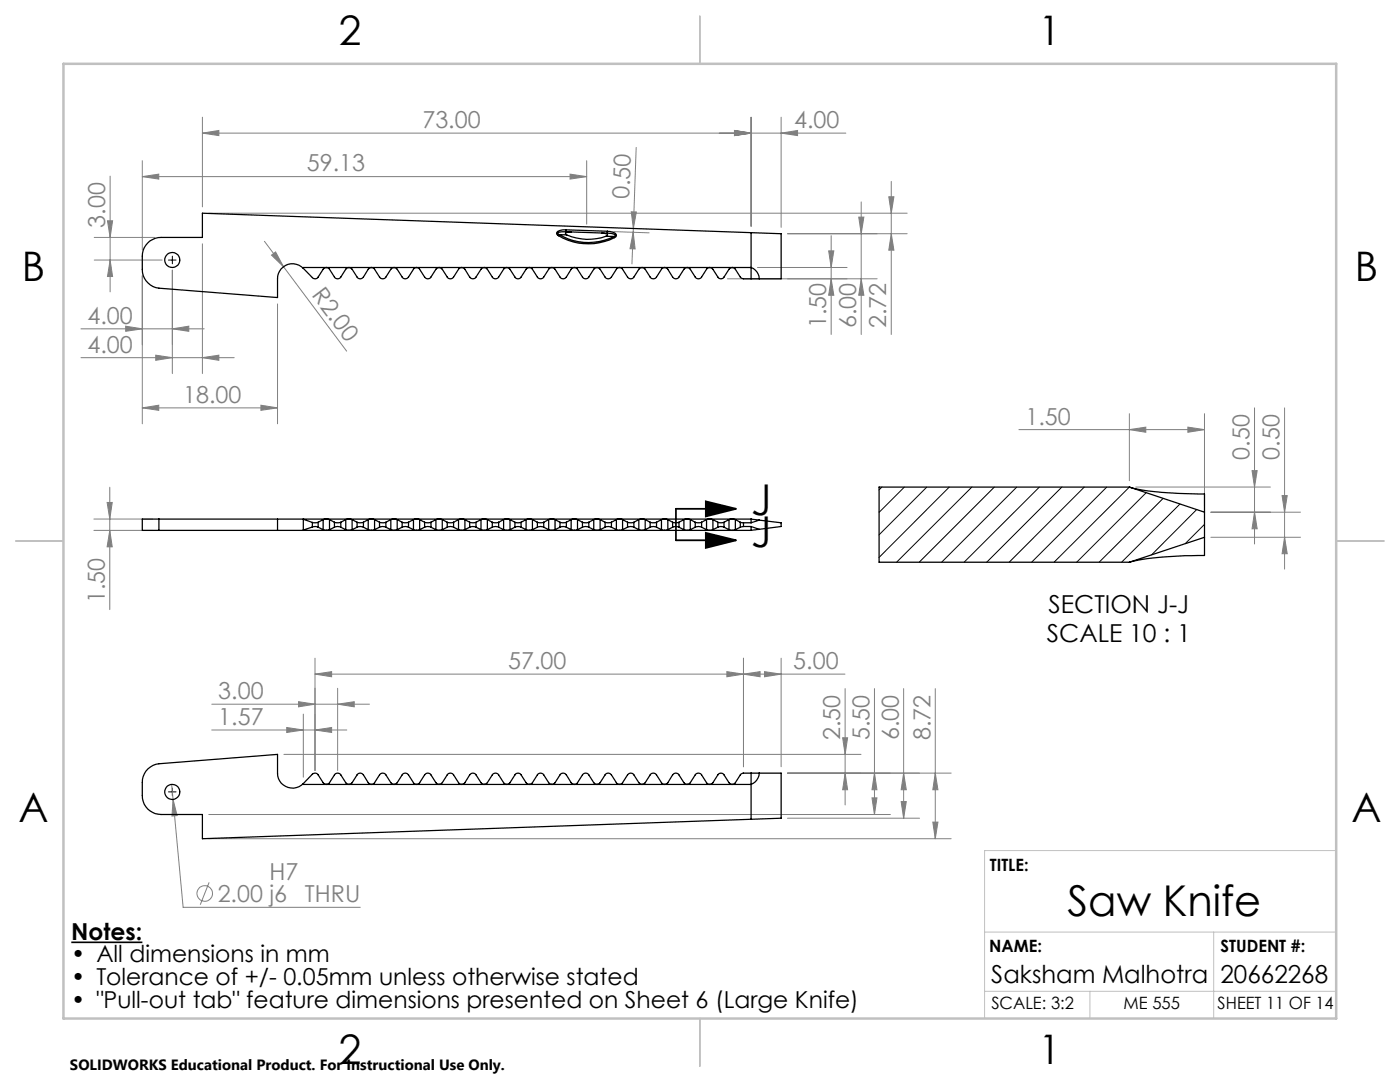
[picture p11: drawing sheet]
<svg xmlns="http://www.w3.org/2000/svg" width="279mm" height="216mm" viewBox="0 0 279 216" stroke-linecap="round" stroke-linejoin="round" font-family="sans-serif">
<g fill="none" stroke="#808080" stroke-width=".2">
<path d="M22 35.1v23.1M28.4 35.2l3.3-.5v1zM28.4 32.1v17.7M28.4 35.2h88.7M40.4 26.6l3.3-.6v1.1zM40.4 23.4v17.9M40.4 26.6h128.4M113.8 34.7l3.3 .5-3.3 .5zM117.1 32.1v12.6M127 29.4l-.6 16.2M146.6 26l3.3 .6-3.3 .5zM149.9 23.4v21.8"/>
<path d="M155.9 26.6l3.3-.6v1.1zM155.9 23.4v22M177.4 39.3h1l-.5 3.2zM177.9 36.2v30.5M18.8 51.9h13.5M18.8 47.4h12.1M21.4 44.1h1.1l-.5 3.3zM22 51.9l.5 3.3h-1.1zM28.4 55v29.6M34.4 53.9v20.6M40.4 48.6v25.9M41.7 42.5h139.3"/>
<path d="M52.8 48.2l16.4 21.9M54.2 50.9l.8-.6 1.6 2.9zM122.5 46.2l7 .3M126 42.3h1l-.6 3.3zM126.4 46.3l.4 3.4-1.1-.1zM126.4 46.3l-.3 6.4M126.4 45.6v.7M145.2 55.6h29.8M151.2 53.4h17.9M165.4 50.1h1l-.5 3.3zM165.9 47v19.7M165.9 55.6l.5 3.3h-1z"/>
<path d="M171.4 43.3h1l-.5 3.3zM171.9 40.3v26.4M171.9 55.6l.5 3.3h-1zM177.9 46.6l.5 3.3h-1zM181 46.6h-23.8M16.2 65.6h24.5M16.2 71.4h30.5M25.1 65.1l3.3 .5-3.3 .5zM31.1 70.9l3.3 .5-3.3 .5zM34.4 65.6l3.3-.5v1zM40.4 71.4l3.3-.5v1zM55.4 60.6v24"/>
<path d="M21.9 97.2v24.4M28.4 81.4l3.3-.5v1zM28.4 81.4h27M52.1 80.9l3.3 .5-3.3 .5zM203.3 85.7h37.1M225.4 85.7l3.3-.5v1.1zM225.4 82.5v13.4M226.7 97.2h26.8M237.1 85.2l3.3 .5-3.3 .6zM240.4 82.5v18.4M249.9 93.9h1l-.5 3.3zM250.4 81.4v27.1"/>
<path d="M255.9 98.9h1l-.5 3.3zM256.4 81.4v32.2M18.7 103.6h11.7M18.7 105.8h11.7M21.4 100.3h1l-.5 3.3zM21.9 105.8l.5 3.3h-1zM241.7 102.2h17.8M241.7 107.2h17.8M250.4 102.2l.5 3.3h-1zM256.4 107.2l.5 3.3h-1zM62.9 134.5l3.3-.5v1zM62.9 131.3v22.4"/>
<path d="M67.4 137.3v16.4M145.1 134l3.3 .5-3.3 .5zM148.4 134.5l3.3-.5v1zM148.4 131.3v21.7M152.6 134l3.3 .5-3.3 .5zM155.9 131.3v21.7M168.6 134.5h-105.7M168.7 137.4v23.2M174.5 137.4v25.1M180.3 137.4v25.9M186.7 137.4v30M34.3 156.5l2.2 24.5h35.4"/>
<path d="M34.5 159.5l.8 3.2-1 .1zM42.3 140.5h31.4M42.3 145.7h26.9M56.7 150.5h115.1M57.2 145.2l3.3 .5-3.3 .5zM59.6 140l3.3 .5-3.3 .5zM60.5 142.5v12.6M62.9 145.7l3.3-.5v1zM67.4 140.5l3.3-.5v1zM168.2 147.2h1l-.5 3.3zM168.7 154.3l.5 3.3h-1zM174 159.2h1l-.5 3.3z"/>
<path d="M174.5 154.3l.5 3.3h-1zM179.8 159.9h1.1l-.6 3.4zM180.3 154.3l.6 3.3h-1.1zM186.7 154.3l.5 3.3h-1zM189.8 154.3h-32.6M41.7 167.4h148.1M41.7 162.5h136M41.7 176.1l-1.7 4.4M157.2 163.3h26.3M186.2 164h1l-.5 3.4z"/>
<circle cx="40.9" cy="178.3" r="1.55"/>
</g>
<path d="M14.2 188h14.2" fill="none" stroke="#000" stroke-width=".33"/>
<path d="M134.9 101.5h12M134.9 107.8h12M140.9 100l6 1.5-6 1.5zM140.9 106.3l6 1.5-6 1.5z" fill="none" stroke="#000" stroke-width=".35"/>
<path d="M33.6 51.9h1.5M34.4 51.1v1.5M33.6 158h1.5M34.4 157.3v1.4" fill="none" stroke="#000" stroke-width=".2"/>
<path d="M134.9 101.5v6.3" fill="none" stroke="#000" stroke-width=".35" stroke-dasharray="6.3 1.3 1.3 1.3 1.3 1.3"/>
<path d="M266.7 169.7h-70.2v33.5M196.5 197.8h70.2M196.5 186h70.2M217.5 197.8v5.4M242.2 186v17.2" fill="none" stroke="#c0c0c0" stroke-width=".2"/>
<path d="M139.7 3.2v9.5M3.1 107.9h9.6M266.7 107.9h9.5M139.7 203.2v9.6" fill="none" stroke="#c0c0c0" stroke-width=".25"/>
<path d="M12.7 12.7h254v190.5h-254z" fill="none" stroke="#c0c0c0" stroke-width=".5"/>
<path d="M140.9 100l6 1.5-6 1.5zM140.9 106.3l6 1.5-6 1.5z" fill="#000"/>
<g fill="#808080">
<path d="M54.2 50.9l.8-.6 1.6 2.9z"/>
<path d="M113.8 34.7l3.3 .5-3.3 .5zM28.4 35.2l3.3-.5v1z"/>
<path d="M34.4 65.6l3.3-.5v1zM25.1 65.1l3.3 .5-3.3 .5zM62.9 145.7l3.3-.5v1zM57.2 145.2l3.3 .5-3.3 .5z"/>
<path d="M62.9 134.5l3.3-.5v1zM145.1 134l3.3 .5-3.3 .5zM34.5 159.5l-.2 3.3 1-.1zM225.4 85.7l3.3-.5v1.1zM237.1 85.2l3.3 .5-3.3 .6z"/>
<path d="M59.6 140l3.3 .5-3.3 .5zM67.4 140.5l3.3-.5v1z"/>
<path d="M40.4 26.6l3.3-.6v1.1zM146.6 26l3.3 .6-3.3 .5zM146.6 26l3.3 .6-3.3 .5zM155.9 26.6l3.3-.6v1.1z"/>
<path d="M52.1 80.9l3.3 .5-3.3 .5zM28.4 81.4l3.3-.5v1z"/>
<path d="M40.4 71.4l3.3-.5v1zM31.1 70.9l3.3 .5-3.3 .5z"/>
<path d="M126 42.3h1l-.6 3.3zM126.4 46.3l.4 3.4-1.1-.1z"/>
<path d="M186.2 164h1l-.5 3.4zM186.7 154.3l.5 3.3h-1z"/>
<path d="M22 51.9l.5 3.3h-1.1zM21.4 44.1h1.1l-.5 3.3z"/>
<path d="M180.3 154.3l.6 3.3h-1.1zM179.8 159.9h1.1l-.6 3.4z"/>
<path d="M174 159.2h1l-.5 3.3zM174.5 154.3l.5 3.3h-1z"/>
<path d="M168.2 147.2h1l-.5 3.3zM168.7 154.3l.5 3.3h-1z"/>
<path d="M21.4 100.3h1l-.5 3.3zM21.9 105.8l.5 3.3h-1zM165.4 50.1h1l-.5 3.3zM165.9 55.6l.5 3.3h-1zM177.4 39.3h1l-.5 3.2zM177.9 46.6l.5 3.3h-1zM249.9 93.9h1l-.5 3.3zM250.4 102.2l.5 3.3h-1zM255.9 98.9h1l-.5 3.3zM256.4 107.2l.5 3.3h-1z"/>
<path d="M171.4 43.3h1l-.5 3.3zM171.9 55.6l.5 3.3h-1z"/>
<path d="M148.4 134.5l3.3-.5v1zM152.6 134l3.3 .5-3.3 .5z"/>
</g>
<g fill="none" stroke="#000" stroke-width=".25">
<path d="M29.5 48.5a4 4 0 0 1 2.6-1.1h8.3v-4.9l115.5 4.1v9h-7.5l-.7-.3-1-1.7a.76 .76 0 0 0-1.2 .1l-1.1 1.7a.72 .72 0 0 1-1.1-.1l-1.1-1.7a.72 .72 0 0 0-1.2 .1l-1.1 1.7a.75 .75 0 0 1-1.2-.1l-1-1.7a.76 .76 0 0 0-1.2 .1l-1.1 1.7a.75 .75 0 0 1-1.2-.1l-1-1.7a.72 .72 0 0 0-1.2 .1l-1.1 1.7a.72 .72 0 0 1-1.1-.1l-1.1-1.7a.72 .72 0 0 0-1.2 .1l-1.1 1.7a.75 .75 0 0 1-1.2-.1l-1-1.7a.72 .72 0 0 0-1.2 .1l-1.1 1.7a.72 .72 0 0 1-1.1-.1l-1.1-1.7a.72 .72 0 0 0-1.2 .1l-1.1 1.7a.75 .75 0 0 1-1.2-.1l-1-1.7a.76 .76 0 0 0-1.2 .1l-1.1 1.7a.72 .72 0 0 1-1.1-.1l-1.1-1.7a.72 .72 0 0 0-1.2 .1l-1.1 1.7a.75 .75 0 0 1-1.2-.1l-1-1.7a.76 .76 0 0 0-1.2 .1l-1.1 1.7a.72 .72 0 0 1-1.1-.1l-1.1-1.7a.72 .72 0 0 0-1.2 .1l-1.1 1.7a.75 .75 0 0 1-1.2-.1l-1-1.7a.72 .72 0 0 0-1.2 .1l-1.1 1.7a.75 .75 0 0 1-1.2-.1l-1-1.7a.72 .72 0 0 0-1.2 .1l-1.1 1.7a.72 .72 0 0 1-1.1-.1l-1.1-1.7a.72 .72 0 0 0-1.2 .1l-1.1 1.7a.75 .75 0 0 1-1.2-.1l-1-1.7a.72 .72 0 0 0-1.2 .1l-1.1 1.7a.72 .72 0 0 1-1.1-.1l-1.1-1.7a.72 .72 0 0 0-1.2 .1l-1.1 1.7a.75 .75 0 0 1-1.2-.1l-1-1.7a.76 .76 0 0 0-1.2 .1l-1.1 1.7a.72 .72 0 0 1-1.1-.1l-1.1-1.7a.72 .72 0 0 0-1.2 .1l-1.1 1.7a.75 .75 0 0 1-1.2-.1l-1-1.7a.76 .76 0 0 0-1.2 .1l-1.1 1.7a.72 .72 0 0 1-1.1 0 6.2 6.2 0 0 0-3.2-2.7 2.99 2.99 0 0 0-3.7 2.9v3.8l-23.7-1.9a3.8 3.8 0 0 1-3.3-3.7 7.6 7.6 0 0 1 .4-4.4zM60.5 53.6v-.2h89.4a2.46 2.46 0 0 1 1.6 2.2M111.4 47a11.7 11.7 0 0 0 11.2 .4M111.6 46.8l-.2 .2M111.6 46.8l1.5 .1M111.6 46.8a11.5 11.5 0 0 0 10.9 .4M112.9 46.2h-.2a1.41 1.41 0 0 0-1.4 .4l.3 .2M112.9 46.2l8.3 .3M113 45.9a1.65 1.65 0 0 0-1.9 .6v.2l.3 .3M113 45.9l-.1 .3M113 45.9l8.2 .2M113.1 46.9a10.6 10.6 0 0 0 7.9 .2"/>
<path d="M114 46.3l-1 .2-.1 .2 .2 .2M120.1 46.5l1.1 .3v.2l-.2 .1M121 47.1l1.5 .1M121.2 46.5l1.4 .2a.24 .24 0 0 1 .2 .3 .24 .24 0 0 1-.3 .2M121.2 46.1a1.66 1.66 0 0 1 1.8 .9l-.1 .2-.3 .2M121.2 46.1v.4M122.5 47.2l.1 .2M149.9 46.4v9.2M225.4 97.2a58.4 58.4 0 0 0 15 1.4v12.2l-6.3 .2a39.4 39.4 0 0 0-8.7 1.2M225.4 97.2l15 5M225.4 97.2h-50v15h50M31.7 103.6h-3.3v2.2h3.3"/>
<path d="M31.7 105.8h23.7M31.7 103.6v2.2M31.7 103.6h23.7M55.4 105.8h5.1M55.4 103.6h5.1M55.4 103.6v2.2M60.5 105.8h89.4M60.5 103.6h89.4M60.5 103.6l1.8 .6M60.5 103.6v2.2M62.3 105.2l.7-.1 .5 .1M62.3 105.2l-1.8 .6"/>
<path d="M62.3 104.2v1M63.5 104.2h-1.2M63.5 105.2l1 .5M63.5 104.2v1M64.5 105.7l.5 .1 .8-.1M64.5 103.7l.3-.1 1 .1M64.5 103.7l-1 .5M64.5 103.7v2M65.8 103.7l.9 .5M65.8 103.7v2M66.7 105.2l.6-.1 .7 .1M66.7 104.2l.5 .1 .8-.1"/>
<path d="M66.7 105.2l-.9 .5M66.7 104.2v1M68 105.2l1 .5M68 104.2v1M69 105.7l.5 .1 .8-.1M69 103.7l.3-.1 1 .1M69 103.7l-1 .5M69 103.7v2M70.3 103.7l1 .5M70.3 103.7v2M71.3 104.2l.4 .1 .8-.1M71.3 105.2l.5-.1 .7 .1"/>
<path d="M71.3 105.2l-1 .5M71.3 104.2v1M72.5 105.2l1 .5M72.5 104.2v1M73.5 103.7l.3-.1 1 .1M73.5 105.7l.5 .1 .8-.1M73.5 103.7l-1 .5M73.5 103.7v2M74.8 103.7l.9 .5M74.8 103.7v2M75.7 105.2l.6-.1 .7 .1M75.7 104.2l.5 .1 .8-.1"/>
<path d="M75.7 104.2v1M75.7 105.2l-.9 .5M77 104.2v1M77 105.2l1 .5M78 103.7l.4-.1 .9 .1M78 105.7l.5 .1 .8-.1M78 103.7l-1 .5M78 103.7v2M79.3 103.7l1 .5M79.3 103.7v2M80.3 104.2l.4 .1 .8-.1M80.3 105.2l.5-.1 .7 .1"/>
<path d="M80.3 105.2l-1 .5M80.3 104.2v1M81.5 105.2l1 .5M81.5 104.2v1M82.5 105.7l.5 .1 .7-.1M82.5 103.7l.3-.1 .9 .1M82.5 103.7l-1 .5M82.5 103.7v2M83.7 103.7l1 .5M83.7 103.7v2M84.7 105.2l.6-.1 .7 .1M84.7 104.2l.5 .1 .8-.1"/>
<path d="M84.7 105.2l-1 .5M84.7 104.2v1M86 105.2l1 .5M86 104.2v1M87 105.7l.5 .1 .8-.1M87 103.7l.3-.1 1 .1M87 103.7l-1 .5M87 103.7v2M88.3 103.7l1 .5M88.3 103.7v2M89.3 105.2l.5-.1 .7 .1M89.3 104.2l.4 .1 .8-.1"/>
<path d="M89.3 104.2v1M89.3 105.2l-1 .5M90.5 104.2v1M90.5 105.2l1 .5M91.5 105.7l.5 .1 .8-.1M91.5 103.7l.3-.1 1 .1M91.5 103.7l-1 .5M91.5 103.7v2M92.8 103.7l.9 .5M92.8 103.7v2M93.7 105.2l.6-.1 .7 .1M93.7 104.2l.5 .1 .8-.1"/>
<path d="M93.7 105.2l-.9 .5M93.7 104.2v1M95 105.2l1 .5M95 104.2v1M96 105.7l.5 .1 .8-.1M96 103.7l.3-.1 1 .1M96 103.7l-1 .5M96 103.7v2M97.3 103.7l.9 .5M97.3 103.7v2M98.2 105.2l.6-.1 .7 .1M98.2 104.2l.5 .1 .8-.1"/>
<path d="M98.2 104.2v1M98.2 105.2l-.9 .5M99.5 104.2v1M99.5 105.2l1 .5M100.5 103.7l.3-.1 1 .1M100.5 105.7l.5 .1 .8-.1M100.5 103.7l-1 .5M100.5 103.7v2M101.8 103.7l1 .5M101.8 103.7v2M102.8 104.2l.4 .1 .8-.1M102.8 105.2l.5-.1 .7 .1"/>
<path d="M102.8 104.2v1M102.8 105.2l-1 .5M104 104.2v1M104 105.2l1 .5M105 103.7l.3-.1 1 .1M105 105.7l.5 .1 .8-.1M105 103.7l-1 .5M105 103.7v2M106.3 103.7l.9 .5M106.3 103.7v2M107.2 104.2l.5 .1 .8-.1M107.2 105.2l.6-.1 .7 .1"/>
<path d="M107.2 104.2v1M107.2 105.2l-.9 .5M108.5 104.2v1M108.5 105.2l1 .5M109.5 105.7l.5 .1 .8-.1M109.5 103.7l.3-.1 1 .1M109.5 103.7l-1 .5M109.5 103.7v2M110.8 103.7l1 .5M110.8 103.7v2M111.8 105.2l.5-.1 .7 .1M111.8 104.2l.4 .1 .8-.1"/>
<path d="M111.8 105.2l-1 .5M111.8 104.2v1M113 105.2l1 .5M113 104.2v1M114 105.7l.5 .1 .8-.1M114 103.7l.3-.1 1 .1M114 103.7l-1 .5M114 103.7v2M115.3 103.7l.9 .5M115.3 103.7v2M116.2 104.2l.5 .1 .8-.1M116.2 105.2l.6-.1 .7 .1"/>
<path d="M116.2 104.2v1M116.2 105.2l-.9 .5M117.5 104.2v1M117.5 105.2l1 .5M118.5 105.7l.5 .1 .8-.1M118.5 103.7l.4-.1 .9 .1M118.5 103.7l-1 .5M118.5 103.7v2M119.8 103.7l1 .5M119.8 103.7v2M120.8 105.2l.5-.1 .7 .1M120.8 104.2l.4 .1 .8-.1"/>
<path d="M120.8 105.2l-1 .5M120.8 104.2v1M122 105.2l1 .5M122 104.2v1M123 105.7l.5 .1 .7-.1M123 103.7l.3-.1 .9 .1M123 103.7l-1 .5M123 103.7v2M124.2 103.7l1 .5M124.2 103.7v2M125.2 105.2l.6-.1 .7 .1M125.2 104.2l.5 .1 .8-.1"/>
<path d="M125.2 105.2l-1 .5M125.2 104.2v1M126.5 105.2l1 .5M126.5 104.2v1M127.5 103.7l.3-.1 1 .1M127.5 105.7l.5 .1 .8-.1M127.5 103.7l-1 .5M127.5 103.7v2M128.8 103.7l1 .5M128.8 103.7v2M129.8 104.2l.4 .1 .8-.1M129.8 105.2l.5-.1 .7 .1"/>
<path d="M129.8 105.2l-1 .5M129.8 104.2v1M131 105.2l1 .5M131 104.2v1M132 103.7l.3-.1 1 .1M132 105.7l.5 .1 .8-.1M132 103.7l-1 .5M132 103.7v2M133.3 103.7l.9 .5M133.3 103.7v2M134.2 104.2l.5 .1 .8-.1M134.2 105.2l.6-.1 .7 .1"/>
<path d="M134.2 105.2l-.9 .5M134.2 104.2v1M135.5 105.2l1 .5M135.5 104.2v1M136.5 103.7l.3-.1 1 .1M136.5 105.7l.5 .1 .8-.1M136.5 103.7l-1 .5M136.5 103.7v2M137.8 103.7l.9 .5M137.8 103.7v2M138.7 104.2l.5 .1 .8-.1M138.7 105.2l.6-.1 .7 .1"/>
<path d="M138.7 105.2l-.9 .5M138.7 104.2v1M140 105.2l1 .5M140 104.2v1M141 103.7l.3-.1 1 .1M141 105.7l.5 .1 .8-.1M141 103.7l-1 .5M141 103.7v2M142.3 103.7l1 .5M142.3 103.7v2M143.3 105.2l.5-.1 .7 .1M143.3 104.2l.4 .1 .8-.1"/>
<path d="M143.3 105.2l-1 .5M143.3 104.2v1M144.5 105.2l1 .5M144.5 104.2v1M145.5 105.7l.5 .1 .8-.1M145.5 103.7l.3-.1 1 .1M145.5 103.7l-1 .5M145.5 103.7v2M146.8 103.7l.9 .5M146.8 103.7v2M147.7 104.2l.7 .1M147.7 105.2l-.9 .5"/>
<path d="M147.7 104.2v1M148.4 105.1l-.7 .1M148.4 104.3v.8M148.4 104.3h1.5M148.4 105.1h1.5M149.9 103.6l1.6 .2M149.9 105.1l1.6 .5M149.9 103.6v.7M149.9 105.1v.7M151.5 105.6l-1.6 .2M151.5 103.8l-1.6 .5M151.5 103.8l4.4 .5v.8l-4.4 .5"/>
<path d="M240.4 107.2l-15 5M60.5 156.4a3 3 0 0 1-3.2 .6 3 3 0 0 1-1.9-2.7v-3.8l-23.7 1.9a3.7 3.7 0 0 0-3.3 3.7 7.6 7.6 0 0 0 .4 4.4 3.8 3.8 0 0 0 3.3 2h8.3v4.9l109.5-3.9M60.5 156.4l1.9-2a.72 .72 0 0 1 1.1 .2l1.1 1.7a.72 .72 0 0 0 1.2-.1l1-1.7a.75 .75 0 0 1 1.2 .1l1.1 1.7a.76 .76 0 0 0 1.2-.1l1-1.7a.75 .75 0 0 1 1.2 .1l1.1 1.7a.72 .72 0 0 0 1.2-.1l1-1.7a.72 .72 0 0 1 1.2 .1l1.1 1.7a.72 .72 0 0 0 1.2-.1l1-1.7a.75 .75 0 0 1 1.2 .1l1.1 1.7a.72 .72 0 0 0 1.1-.1l1.1-1.7a.72 .72 0 0 1 1.2 .1l1.1 1.7a.72 .72 0 0 0 1.2-.1l1-1.7a.75 .75 0 0 1 1.2 .1l1.1 1.7a.76 .76 0 0 0 1.2-.1l1-1.7a.72 .72 0 0 1 1.2 .1l1.1 1.7a.72 .72 0 0 0 1.2-.1l1-1.7a.75 .75 0 0 1 1.2 .1l1.1 1.7a.76 .76 0 0 0 1.2-.1l1-1.7a.72 .72 0 0 1 1.2 .1l1.1 1.7a.72 .72 0 0 0 1.2-.1l1-1.7a.75 .75 0 0 1 1.2 .1l1.1 1.7a.76 .76 0 0 0 1.2-.1l1-1.7a.75 .75 0 0 1 1.2 .1l1.1 1.7a.72 .72 0 0 0 1.2-.1l1-1.7a.72 .72 0 0 1 1.2 .1l1.1 1.7a.72 .72 0 0 0 1.2-.1l1-1.7a.75 .75 0 0 1 1.2 .1l1.1 1.7a.72 .72 0 0 0 1.1-.1l1.1-1.7a.72 .72 0 0 1 1.2 .1l1.1 1.7a.72 .72 0 0 0 1.2-.1l1-1.7a.75 .75 0 0 1 1.2 .1l1.1 1.7a.76 .76 0 0 0 1.2-.1l1-1.7a.72 .72 0 0 1 1.2 .1l1.1 1.7a.72 .72 0 0 0 1.2-.1l1-1.7a.75 .75 0 0 1 1.2 .1l1.1 1.7a.76 .76 0 0 0 1.2-.1l1-1.7a.72 .72 0 0 1 1.2 .1l1.1 1.7a.72 .72 0 0 0 1.2-.1l1-1.7 .4-.2h7.7v9l-6 .2M149.9 154.3v9.2M151.5 154.3a2.56 2.56 0 0 1-1.6 2.2h-89.4v-.1"/>
<circle cx="34.4" cy="51.9" r="1.5"/>
<circle cx="34.4" cy="158" r="1.5"/>
</g>
<g fill="none" stroke="#000" stroke-width=".2">
<path d="M176 97.2l-.6 .6M180.5 97.2l-5.1 5M185 97.2l-9.6 9.5M189.4 97.2l-14 14M194 97.2l-15.1 15M198.4 97.2l-15 15M202.9 97.2l-15 15M207.4 97.2l-15 15M211.9 97.2l-15 15M216.4 97.2l-15 15M220.9 97.2l-15 15M225.4 97.2l-15 15"/>
<path d="M228.7 98.3l-13.8 13.9M232.1 99.4l-12.7 12.8M235.5 100.6l-11.7 11.6M238.8 101.7l-9 9M240.4 104.6l-3.9 3.9"/>
</g>
<g font-size="8.5">
<text x="149.9" y="102.8">J</text>
<text x="149.9" y="109.1">J</text>
<text x="213.1" y="182.8">Saw Knife</text>
</g>
<g font-size="8.1">
<text x="67.6" y="8.9">2</text>
<text x="207.3" y="8.9">1</text>
<text x="4.4" y="56.1">B</text>
<text x="270.4" y="56.1">B</text>
<text x="3.7" y="164.1">A</text>
<text x="269.7" y="164.1">A</text>
<text x="67.6" y="212.4">2</text>
<text x="207.3" y="212.4">1</text>
</g>
<g font-size="4.9">
<text x="209.3" y="122.2">SECTION J-J</text>
<text x="208.9" y="128.2">SCALE 10 : 1</text>
<text x="197.8" y="196.1">Saksham Malhotra</text>
<text x="243.6" y="196.1">20662268</text>
</g>
<g font-size="4.7" fill="#808080">
<text x="84.3" y="25.5">73.00</text>
<text x="158.5" y="25.5">4.00</text>
<text x="61.2" y="34.2">59.13</text>
<text x="125.6" y="39.7" transform="rotate(-88 125.6 39.7)">0.50</text>
<text x="21" y="45.5" transform="rotate(-90 21 45.5)">3.00</text>
<text x="62.1" y="58.9" transform="rotate(53 62.1 58.9)">R2.00</text>
<text x="17.5" y="64.6">4.00</text>
<text x="164.9" y="65.4" transform="rotate(-90 164.9 65.4)">1.50</text>
<text x="170.9" y="65.4" transform="rotate(-90 170.9 65.4)">6.00</text>
<text x="176.9" y="65.4" transform="rotate(-90 176.9 65.4)">2.72</text>
<text x="17.5" y="70.3">4.00</text>
<text x="36.6" y="80.3">18.00</text>
<text x="204.7" y="84.7">1.50</text>
<text x="249.4" y="91.7" transform="rotate(-90 249.4 91.7)">0.50</text>
<text x="255.4" y="91.7" transform="rotate(-90 255.4 91.7)">0.50</text>
<text x="20.9" y="120.3" transform="rotate(-90 20.9 120.3)">1.50</text>
<text x="101.4" y="133.5">57.00</text>
<text x="158.3" y="133.5">5.00</text>
<text x="43.6" y="139.5">3.00</text>
<text x="43.6" y="144.6">1.57</text>
<text x="167.7" y="147.7" transform="rotate(-90 167.7 147.7)">2.50</text>
<text x="173.5" y="147.7" transform="rotate(-90 173.5 147.7)">5.50</text>
<text x="179.4" y="147.7" transform="rotate(-90 179.4 147.7)">6.00</text>
<text x="185.7" y="147.7" transform="rotate(-90 185.7 147.7)">8.72</text>
<text x="43.4" y="180">2.00 j6</text>
<text x="53.8" y="175.5">H7</text>
<text x="60.9" y="180">THRU</text>
</g>
<g font-size="4.7">
<text x="14.2" y="187.5">Notes:</text>
<text x="14.2" y="192">• All dimensions in mm</text>
<text x="14.2" y="196.6">• Tolerance of +/- 0.05mm unless otherwise stated</text>
<text x="14.2" y="201.1">• &quot;Pull-out tab&quot; feature dimensions presented on Sheet 6 (Large Knife)</text>
</g>
<g font-size="3.4">
<text x="197.5" y="173.8">TITLE:</text>
<text x="197.4" y="190">NAME:</text>
<text x="243.6" y="190">STUDENT #:</text>
<text x="197.8" y="201.3">SCALE: 3:2</text>
<text x="224.2" y="201.3">ME 555</text>
<text x="243" y="201.3">SHEET 11 OF 14</text>
</g>
<text font-size="3" x="14" y="213.5">SOLIDWORKS Educational Product. For Instructional Use Only.</text>
</svg>
